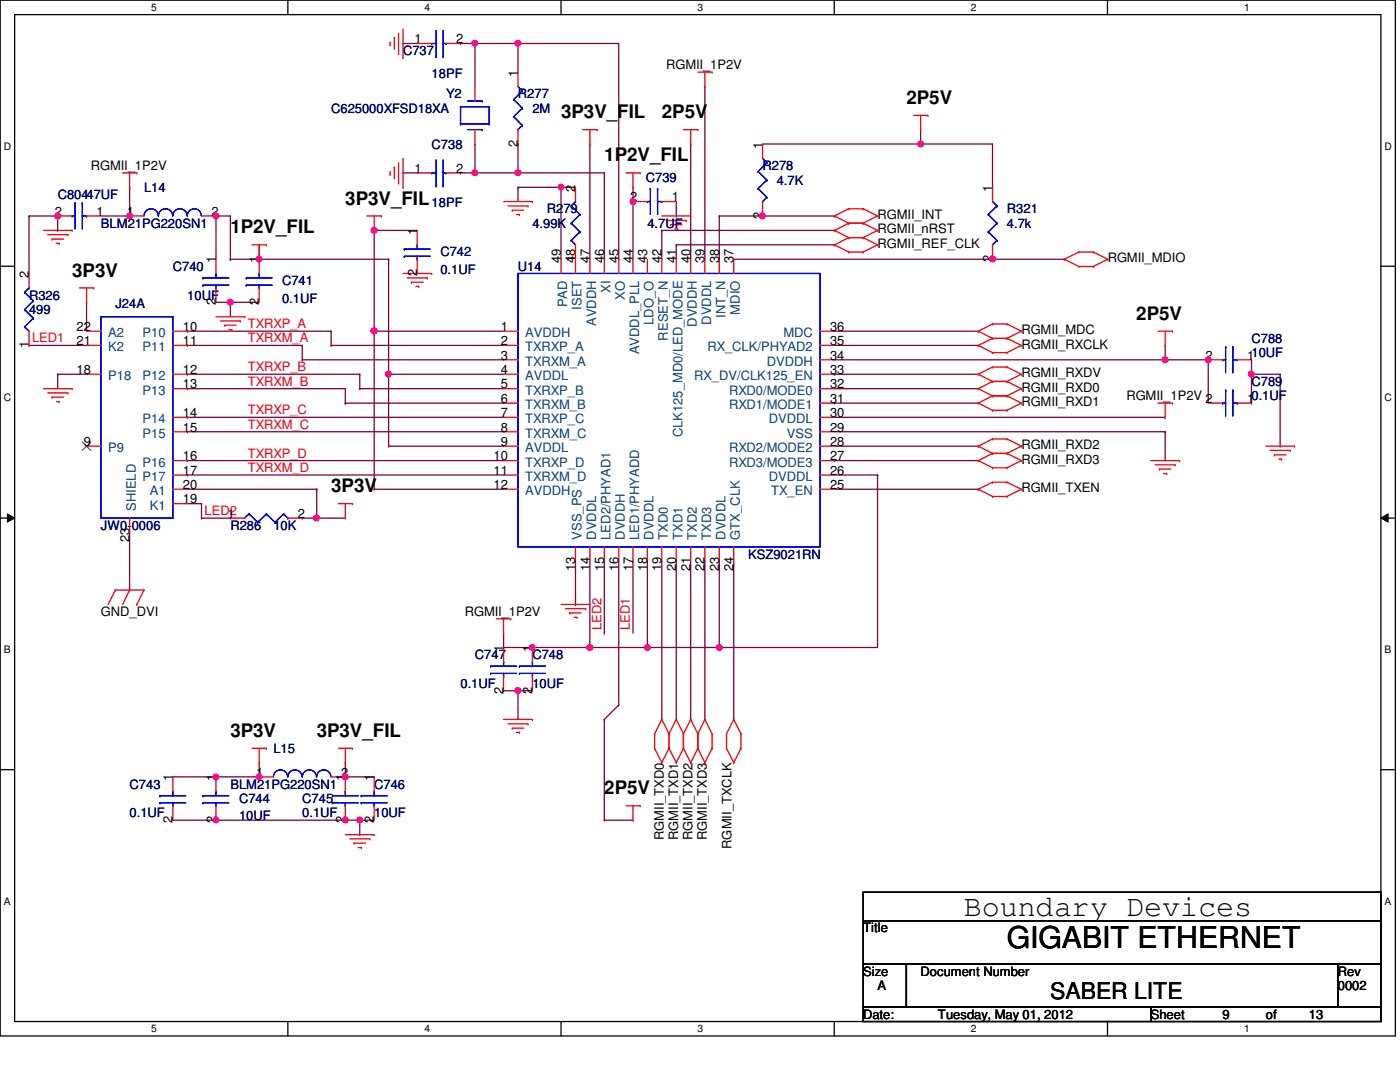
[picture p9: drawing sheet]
<svg xmlns="http://www.w3.org/2000/svg" width="279mm" height="216mm" viewBox="0 0 279 216" stroke-linecap="round" stroke-linejoin="round" font-family="sans-serif">
<path d="M0 0h278.5v206.7h-278.5zM2.9 2.9h272.7v200.9h-272.7z" fill="none" stroke="#000" stroke-width=".25"/>
<g fill="#fff">
<path d="M30.2 .3h1.1v2.3h-1.1z"/>
<path d="M30.2 204.1h1.1v2.3h-1.1z"/>
</g>
<path d="M57.4 0v2.9M57.4 203.8v2.9" fill="none" stroke="#000" stroke-width=".25"/>
<g fill="#fff">
<path d="M84.7 .3h1.1v2.3h-1.1z"/>
<path d="M84.7 204.1h1.1v2.3h-1.1z"/>
</g>
<path d="M112 0v2.9M112 203.8v2.9" fill="none" stroke="#000" stroke-width=".25"/>
<g fill="#fff">
<path d="M139.2 .3h1.1v2.3h-1.1z"/>
<path d="M139.2 204.1h1.1v2.3h-1.1z"/>
</g>
<path d="M166.5 0v2.9M166.5 203.8v2.9" fill="none" stroke="#000" stroke-width=".25"/>
<g fill="#fff">
<path d="M193.8 .3h1.1v2.3h-1.1z"/>
<path d="M193.8 204.1h1.1v2.3h-1.1z"/>
</g>
<path d="M221 0v2.9M221 203.8v2.9" fill="none" stroke="#000" stroke-width=".25"/>
<g fill="#fff">
<path d="M248.3 .3h1.1v2.3h-1.1z"/>
<path d="M248.3 204.1h1.1v2.3h-1.1z"/>
<path d="M.8 28h1.4v2.3h-1.4z"/>
<path d="M276.3 28h1.4v2.3h-1.4z"/>
<path d="M.8 78.2h1.4v2.3h-1.4z"/>
<path d="M276.3 78.2h1.4v2.3h-1.4z"/>
</g>
<path d="M0 53.1h2.9M275.6 53.1h2.9" fill="none" stroke="#000" stroke-width=".25"/>
<g fill="#fff">
<path d="M.8 128.5h1.3v2.2h-1.3z"/>
<path d="M276.3 128.5h1.3v2.2h-1.3z"/>
</g>
<path d="M0 103.4h2.9M275.6 103.4h2.9" fill="none" stroke="#000" stroke-width=".25"/>
<path d="M1.5 102.5l1.4 .9-1.4 .8zM275.6 103.4l1.4-.9v1.7z" fill="#000"/>
<path d="M1.5 102.5l1.4 .9-1.4 .8zM275.6 103.4l1.4-.9v1.7z" fill="none" stroke="#000" stroke-width=".2"/>
<g fill="#fff">
<path d="M.8 178.7h1.3v2.2h-1.3z"/>
<path d="M276.3 178.7h1.3v2.2h-1.3z"/>
</g>
<path d="M0 153.6h2.9M275.6 153.6h2.9" fill="none" stroke="#000" stroke-width=".25"/>
<path d="M126.3 40.2h.1M126.3 40.2v11.5" fill="none" stroke="#800040" stroke-width=".25"/>
<circle cx="126.3" cy="40.2" r=".56" fill="#f0f"/>
<circle cx="126.3" cy="40.2" r=".56" fill="none" stroke="#f0f" stroke-width=".25"/>
<path d="M74.7 46h.1M74.7 46v20.1M120.6 112v14.3M120.6 126.3h.1" fill="none" stroke="#800040" stroke-width=".25"/>
<circle cx="74.7" cy="66.1" r=".56" fill="#f0f"/>
<circle cx="74.7" cy="66.1" r=".56" fill="none" stroke="#f0f" stroke-width=".25"/>
<circle cx="74.7" cy="45.9" r=".57" fill="#f0f"/>
<circle cx="74.7" cy="45.9" r=".57" fill="none" stroke="#f0f" stroke-width=".25"/>
<path d="M103.4 8.7h.1M103.4 8.7h20.1M103.4 34.5h.1M103.4 34.5h17.2" fill="none" stroke="#800040" stroke-width=".25"/>
<circle cx="103.4" cy="34.5" r=".56" fill="#f0f"/>
<circle cx="103.4" cy="34.5" r=".56" fill="none" stroke="#f0f" stroke-width=".25"/>
<path d="M103.4 8.7h.1M103.4 8.7v5.7M103.4 28.7h.1M103.4 28.7v5.8" fill="none" stroke="#800040" stroke-width=".25"/>
<circle cx="103.4" cy="8.6" r=".56" fill="#f0f"/>
<circle cx="103.4" cy="8.6" r=".56" fill="none" stroke="#f0f" stroke-width=".25"/>
<path d="M94.8 8.7h.1M94.8 8.7v8.6M94.8 8.7h8.6M91.9 34.5h.1M91.9 34.5h2.9M135 43.1h.1M135 40.2v2.9" fill="none" stroke="#800040" stroke-width=".25"/>
<circle cx="94.7" cy="8.6" r=".56" fill="#f0f"/>
<circle cx="94.7" cy="8.6" r=".56" fill="none" stroke="#f0f" stroke-width=".25"/>
<path d="M25.9 37.4h.1M25.9 37.4v5.7M94.8 28.7h.1M94.8 28.7v5.8M43.1 43.1h.1M43.1 43.1h2.9M51.7 51.7h.1M51.7 48.9v2.8M46 60.3h.1M46 60.3h5.7M46 60.3v2.9" fill="none" stroke="#800040" stroke-width=".25"/>
<circle cx="46" cy="60.3" r=".57" fill="#f0f"/>
<circle cx="46" cy="60.3" r=".57" fill="none" stroke="#f0f" stroke-width=".25"/>
<path d="M120.6 34.5h.1M120.6 34.5v17.2M74.7 66.1h.1M74.7 66.1v31.5M74.7 97.6h.1M74.7 97.6h25.8M77.6 89h.1M77.6 89h22.9" fill="none" stroke="#800040" stroke-width=".25"/>
<circle cx="74.7" cy="66.1" r=".56" fill="#f0f"/>
<circle cx="74.7" cy="66.1" r=".56" fill="none" stroke="#f0f" stroke-width=".25"/>
<path d="M117.7 112v17.2M129.2 112v17.2M117.7 129.2h.1M117.7 129.2h11.5M129.2 129.2h.1" fill="none" stroke="#800040" stroke-width=".25"/>
<circle cx="117.7" cy="129.2" r=".56" fill="#f0f"/>
<circle cx="117.7" cy="129.2" r=".56" fill="none" stroke="#f0f" stroke-width=".25"/>
<path d="M106.3 129.2h.1M106.3 129.2h11.4" fill="none" stroke="#800040" stroke-width=".25"/>
<circle cx="106.2" cy="129.2" r=".56" fill="#f0f"/>
<circle cx="106.2" cy="129.2" r=".56" fill="none" stroke="#f0f" stroke-width=".25"/>
<path d="M94.8 34.5h.1M94.8 34.5h8.6M114.9 112v8.6M114.9 120.6h.1" fill="none" stroke="#800040" stroke-width=".25"/>
<circle cx="94.7" cy="34.5" r=".56" fill="#f0f"/>
<circle cx="94.7" cy="34.5" r=".56" fill="none" stroke="#f0f" stroke-width=".25"/>
<g fill="none" stroke="#800040" stroke-width=".25">
<path d="M91.9 8.7h.1M91.9 8.7h2.9M60.3 71.8h.1M60.3 71.8h40.2M66.1 68.9h.1M66.1 68.9h34.4M71.8 74.7h.1M71.8 74.7v2.9M166.5 71.8h66M232.5 71.8h.1M37.4 83.3h.1M37.4 83.3h63.1"/>
<path d="M68.9 80.4h.1M68.9 80.4h31.6M166.5 97.6h28.7M195.2 97.6h.1M123.5 112v28.7M132.1 112v31.6M135 112v31.6M137.8 112v31.6M140.7 112v31.6M123.5 140.7h.1M132.1 143.6h.1M135 143.6h.1"/>
<path d="M137.8 143.6h.1M140.7 143.6h.1"/>
</g>
<circle cx="232.5" cy="71.8" r=".56" fill="#f0f"/>
<circle cx="232.5" cy="71.8" r=".56" fill="none" stroke="#f0f" stroke-width=".25"/>
<path d="M166.5 94.8h8.6M175.1 94.8h.1M175.1 94.8v34.4h-31.5M143.6 129.2h.1" fill="none" stroke="#800040" stroke-width=".25"/>
<circle cx="143.5" cy="129.2" r=".56" fill="#f0f"/>
<circle cx="143.5" cy="129.2" r=".56" fill="none" stroke="#f0f" stroke-width=".25"/>
<g fill="none" stroke="#800040" stroke-width=".25">
<path d="M80.4 8.7h.1M80.4 8.7h2.9M140.7 17.3h.1M140.7 17.3v34.4M80.4 34.5h.1M80.4 34.5h2.9M117.7 28.7h.1M117.7 28.7v23M137.8 28.7h.1M137.8 28.7v23M132.1 46h.1M132.1 46v5.7"/>
<path d="M132.1 46h34.4M143.6 43.1h.1M143.6 43.1v8.6M166.5 46h.1M166.5 83.3h66M232.5 83.3h.1M100.5 129.2h.1M100.5 126.3v2.9M103.4 137.8h.1M103.4 137.8h2.9M103.4 137.8v5.8"/>
</g>
<circle cx="103.4" cy="137.8" r=".56" fill="#f0f"/>
<circle cx="103.4" cy="137.8" r=".56" fill="none" stroke="#f0f" stroke-width=".25"/>
<path d="M112 37.4h.1M112 37.4v14.3M100.5 137.8h.1M100.5 137.8h2.9" fill="none" stroke="#800040" stroke-width=".25"/>
<circle cx="112" cy="37.3" r=".56" fill="#f0f"/>
<circle cx="112" cy="37.3" r=".56" fill="none" stroke="#f0f" stroke-width=".25"/>
<path d="M103.4 37.4h.1M103.4 37.4h8.6M143.6 43.1h8.6M152.2 43.1h.1" fill="none" stroke="#800040" stroke-width=".25"/>
<circle cx="152.1" cy="43.1" r=".56" fill="#f0f"/>
<circle cx="152.1" cy="43.1" r=".56" fill="none" stroke="#f0f" stroke-width=".25"/>
<path d="M146.4 51.7h51.7M198.1 51.7h.1M37.4 77.6h.1M37.4 74.7h.1M37.4 77.6h31.5M37.4 74.7h34.4M166.5 66.1h28.7M195.2 66.1h.1" fill="none" stroke="#800040" stroke-width=".25"/>
<circle cx="198.1" cy="51.7" r=".56" fill="#f0f"/>
<circle cx="198.1" cy="51.7" r=".56" fill="none" stroke="#f0f" stroke-width=".25"/>
<path d="M77.6 74.7h.1M77.6 74.7h22.9M77.6 74.7v14.3" fill="none" stroke="#800040" stroke-width=".25"/>
<circle cx="77.5" cy="74.6" r=".56" fill="#f0f"/>
<circle cx="77.5" cy="74.6" r=".56" fill="none" stroke="#f0f" stroke-width=".25"/>
<path d="M51.7 51.7h.1M51.7 51.7h25.9M77.6 51.7h.1M77.6 51.7v23" fill="none" stroke="#800040" stroke-width=".25"/>
<circle cx="51.7" cy="51.7" r=".56" fill="#f0f"/>
<circle cx="51.7" cy="51.7" r=".56" fill="none" stroke="#f0f" stroke-width=".25"/>
<g fill="none" stroke="#800040" stroke-width=".25">
<path d="M103.4 37.4h.1M103.4 37.4v2.8M112 37.4h.1M112 37.4h2.9M74.7 46h.1M74.7 46h8.6M74.7 66.1h.1M74.7 66.1h25.8M166.5 86.1h66M232.5 86.1h.1M232.5 86.1v5.8M143.6 112v17.2"/>
<path d="M129.2 129.2h.1M129.2 129.2h14.4M143.6 129.2h.1M120.6 143.6h.1M120.6 143.6v20.1M123.5 140.7l-2.9 2.9M120.6 163.7h.1M120.6 163.7h5.7"/>
</g>
<circle cx="129.2" cy="129.2" r=".56" fill="#f0f"/>
<circle cx="129.2" cy="129.2" r=".56" fill="none" stroke="#f0f" stroke-width=".25"/>
<g fill="none" stroke="#800040" stroke-width=".25">
<path d="M123.5 8.7v43M126.3 37.4h.1M126.3 37.4v2.8M123.5 51.7h.1M135 48.9h.1M135 48.9v2.8M135 48.9h31.5M152.2 43.1h14.3M166.5 43.1h.1M166.5 48.9h.1M198.1 51.7h14.3M212.4 51.7h.1"/>
<path d="M37.4 66.1h.1M37.4 68.9h.1M37.4 66.1h28.7M37.4 68.9h22.9M43.1 60.3h2.9M46 60.3h.1M60.3 68.9h.1M60.3 68.9v2.9M66.1 66.1h.1M66.1 66.1v2.8M68.9 77.6v2.8M71.8 77.6h.1"/>
<path d="M71.8 77.6h28.7M166.5 74.7h.1M166.5 77.6h28.7M166.5 74.7h28.7M195.2 77.6h.1M232.5 68.9h.1M232.5 68.9v2.9M37.4 86.1h.1M37.4 91.9h.1M37.4 94.8h.1M37.4 91.9h63.1M37.4 86.1h63.1"/>
<path d="M37.4 94.8h63.1M68.9 80.4h.1M166.5 80.4h.1M166.5 91.9h.1M166.5 80.4h28.7M166.5 89h28.7M166.5 91.9h28.7M195.2 89h.1M100.5 129.2h.1M100.5 129.2h5.8M43.1 163.7h25.8M68.9 163.7h.1"/>
<path d="M275.6 178h.1M275.6 178v2.9"/>
</g>
<circle cx="68.9" cy="163.6" r=".56" fill="#f0f"/>
<circle cx="68.9" cy="163.6" r=".56" fill="none" stroke="#f0f" stroke-width=".25"/>
<path d="M34.5 163.7h8.6M43.1 163.7h.1" fill="none" stroke="#800040" stroke-width=".25"/>
<circle cx="43.1" cy="163.6" r=".56" fill="#f0f"/>
<circle cx="43.1" cy="163.6" r=".56" fill="none" stroke="#f0f" stroke-width=".25"/>
<path d="M51.7 152.2h.1M51.7 152.2v2.8M68.9 152.2h.1M68.9 152.2v2.8h5.8M74.7 155h.1" fill="none" stroke="#800040" stroke-width=".25"/>
<circle cx="68.9" cy="155" r=".56" fill="#f0f"/>
<circle cx="68.9" cy="155" r=".56" fill="none" stroke="#f0f" stroke-width=".25"/>
<path d="M71.8 163.7h.1M71.8 166.5h.1M71.8 163.7h2.9M71.8 163.7v2.8" fill="none" stroke="#800040" stroke-width=".25"/>
<circle cx="71.8" cy="163.6" r=".56" fill="#f0f"/>
<circle cx="71.8" cy="163.6" r=".56" fill="none" stroke="#f0f" stroke-width=".25"/>
<path d="M34.5 155h17.2M43.1 155h.1M51.7 155h.1" fill="none" stroke="#800040" stroke-width=".25"/>
<circle cx="43.1" cy="155" r=".56" fill="#f0f"/>
<circle cx="43.1" cy="155" r=".56" fill="none" stroke="#f0f" stroke-width=".25"/>
<circle cx="51.7" cy="155" r=".56" fill="#f0f"/>
<circle cx="51.7" cy="155" r=".56" fill="none" stroke="#f0f" stroke-width=".25"/>
<path d="M43.1 43.1h.1M43.1 43.1v8.6M40.2 103.4h5.8M46 103.4h.1M126.3 112h.1M126.3 112v14.3M68.9 163.7h2.9M71.8 163.7h.1" fill="none" stroke="#800040" stroke-width=".25"/>
<circle cx="43.1" cy="43.1" r=".56" fill="#f0f"/>
<circle cx="43.1" cy="43.1" r=".56" fill="none" stroke="#f0f" stroke-width=".25"/>
<g fill="none" stroke="#800040" stroke-width=".25">
<path d="M183.7 25.9h.1M183.7 25.9v2.8M46 51.7h.1M46 43.1v8.6M46 51.7h5.7M11.5 74.7h.1M11.5 74.7h5.8M11.5 74.7v2.9M37.4 97.6h25.8M63.2 97.6h.1M25.9 117.7h.1M25.9 106.3v11.4"/>
<path d="M37.4 100.5h2.8M40.2 100.5h.1M40.2 103.4h.1M40.2 100.5v2.9"/>
</g>
<circle cx="183.7" cy="28.7" r=".56" fill="#f0f"/>
<circle cx="183.7" cy="28.7" r=".56" fill="none" stroke="#f0f" stroke-width=".25"/>
<path d="M183.7 28.7h.1M183.7 28.7h14.4v8.7M198.1 37.4h.1M232.5 71.8h8.6M241.1 71.8h.1M249.8 74.7h.1M249.8 71.8v2.9" fill="none" stroke="#800040" stroke-width=".25"/>
<circle cx="249.7" cy="74.6" r=".56" fill="#f0f"/>
<circle cx="249.7" cy="74.6" r=".56" fill="none" stroke="#f0f" stroke-width=".25"/>
<path d="M241.1 71.8h.1M241.1 71.8v8.6" fill="none" stroke="#800040" stroke-width=".25"/>
<circle cx="241.1" cy="71.8" r=".56" fill="#f0f"/>
<circle cx="241.1" cy="71.8" r=".56" fill="none" stroke="#f0f" stroke-width=".25"/>
<path d="M255.5 74.7h.1M255.5 74.7h-5.7v5.7M255.5 74.7v14.3M249.8 80.4h.1M255.5 89h.1M63.2 103.4h.1M63.2 103.4h5.7" fill="none" stroke="#800040" stroke-width=".25"/>
<circle cx="63.1" cy="103.4" r=".56" fill="#f0f"/>
<circle cx="63.1" cy="103.4" r=".56" fill="none" stroke="#f0f" stroke-width=".25"/>
<path d="M20.2 43.1h5.7M25.9 43.1h.1M17.3 60.3h.1M17.3 60.3v5.8" fill="none" stroke="#800040" stroke-width=".25"/>
<circle cx="25.9" cy="43.1" r=".56" fill="#f0f"/>
<circle cx="25.9" cy="43.1" r=".56" fill="none" stroke="#f0f" stroke-width=".25"/>
<path d="M11.5 46h.1M11.5 43.1v2.9" fill="none" stroke="#800040" stroke-width=".25"/>
<circle cx="11.5" cy="43.1" r=".56" fill="#f0f"/>
<circle cx="11.5" cy="43.1" r=".56" fill="none" stroke="#f0f" stroke-width=".25"/>
<g fill="none" stroke="#800040" stroke-width=".25">
<path d="M152.2 28.7h.1M152.2 28.7h31.5M5.8 43.1h.1M5.8 43.1v11.5M5.8 43.1h5.7M11.5 43.1h.1M5.8 68.9h.1M5.8 68.9h11.5M166.5 68.9h28.7M195.2 68.9h.1M63.2 97.6h.1M63.2 97.6v5.8h-2.9"/>
<path d="M60.3 103.4h.1M146.4 112v31.6M146.4 143.6h.1"/>
</g>
<g fill="none" stroke="#f00" stroke-width=".25">
<path d="M77.9 8.9h.1M77.9 8.4v.5M78.7 7.5h.1M78.7 7.5v2.3M79.5 10.7h.1M79.5 6.6v4.1M80.4 11.5h.1M80.4 5.8v5.7M83.3 8.7h2.8M89 8.7h2.9M94.8 17.3v2.9M103.4 14.4v2.9"/>
<path d="M139.3 14.4h2.8M140.7 17.3h.1M140.7 14.4v2.9M142.1 14.4h.1M24.5 34.5h2.8M25.9 37.4h.1M25.9 34.5v2.9M27.3 34.5h.1M77.9 34.8h.1M77.9 34.2v.6M78.7 33.4h.1M78.7 33.4v2.2"/>
<path d="M79.5 36.5h.1M79.5 32.5v4M80.4 37.4h.1M80.4 31.6v5.8M83.3 34.5h2.8M89 34.5h2.9M94.8 25.9v2.8M103.4 25.9v2.8M114.9 37.4v2.8M116.3 25.9h2.9M117.7 28.7h.1M117.7 25.9v2.8"/>
<path d="M119.2 25.9h.1M124.9 34.5h2.9M126.3 37.4h.1M126.3 34.5v2.9M127.8 34.5h.1M136.4 25.9h2.9M137.8 28.7h.1M137.8 25.9v2.8M139.3 25.9h.1M152.2 28.7v2.9M182.3 23h2.9M183.7 25.9h.1"/>
<path d="M183.7 23v2.9M185.2 23h.1M198.1 37.4v2.8M5.8 54.6v2.8M8.7 46h5.7M9.5 46.8h4M10.4 47.7h.1M10.4 47.7h2.3M11.3 48.6h.5M11.5 43.1h2.9M11.8 48.6h.1M13.5 46.8h.1"/>
<path d="M14.4 46h.1M15.8 57.4h2.9M17.3 43.1h2.9M17.3 57.4v2.9M18.7 57.4h.1M25.9 43.1h2.8M40.2 43.1h2.9M43.1 51.7v2.9M43.1 57.4v2.9M50.3 48.9h2.9M51.7 51.7h.1M51.7 48.9v5.7"/>
<path d="M51.7 57.4v2.9M53.2 48.9h.1M73.2 43.1h2.9M74.7 46h.1M74.7 43.1v2.9M76.1 43.1h.1M80.4 54.6h5.7M81.3 55.5h4M82.1 56.3h.1M82.1 56.3h2.4M83 57.1h.6M83.3 46v2.9"/>
<path d="M83.3 51.7v2.9M83.6 57.1h.1M85.3 55.5h.1M86.1 54.6h.1M100.5 40.2h5.8M101.4 41.1h4M102.2 42h.1M102.2 42h2.3M103.1 42.8h.6M103.7 42.8h.1M105.4 41.1h.1M106.3 40.2h.1"/>
<path d="M112 51.7v2.9M114.9 48.9v5.7M117.7 51.7v2.9M120.6 51.7v2.9M123.5 51.7v2.9M126.3 51.7v2.9M126.3 40.2h2.9M129.2 51.7v2.9M132.1 43.1h5.7M132.1 40.2h2.9M132.1 51.7v2.9M132.9 44h4"/>
<path d="M133.8 44.8h.1M133.8 44.8h2.3M134.7 45.7h.6M135 51.7v2.9M135.3 45.7h.1M136.9 44h.1M137.8 43.1h.1M137.8 51.7v2.9M140.7 51.7v2.9M143.6 51.7v2.9M146.4 51.7v2.9M152.2 40.2v2.9"/>
<path d="M166.5 46h.1M166.5 48.9h.1M166.5 43.1h.1M166.5 46l2.9 1.4M166.5 48.9l2.9 1.4M166.5 43.1l2.9 1.4M169.4 47.4h.1M169.4 44.5h.1M169.4 50.3h.1M169.4 41.7h.1M169.4 50.3h2.9M169.4 47.4h2.9"/>
<path d="M169.4 44.5l-2.9 1.5M169.4 44.5h2.9M169.4 47.4l-2.9 1.5M169.4 41.7l-2.9 1.4M169.4 41.7h2.9M172.3 47.4h.1M172.3 44.5h.1M172.3 50.3h.1M172.3 41.7h.1M172.3 44.5l2.8 1.5M172.3 47.4l2.8 1.5M172.3 41.7l2.8 1.4"/>
<path d="M175.1 46h.1M175.1 48.9h.1M175.1 43.1h.1M175.1 46l-2.8 1.4M175.1 48.9l-2.8 1.4M175.1 43.1l-2.8 1.4M198.1 48.9v2.8M212.4 51.7h.1M212.4 51.7l2.9 1.5M215.3 53.2h.1M215.3 50.3h.1M215.3 53.2h2.9"/>
<path d="M215.3 50.3l-2.9 1.4M215.3 50.3h2.9M218.2 53.2h.1M218.2 50.3h.1M218.2 50.3l2.9 1.4M221.1 51.7h.1M221.1 51.7l-2.9 1.5M5.8 66.1v2.8M8.7 77.6h5.7M9.5 78.4h4M10.4 79.2h.1M10.4 79.2h2.3"/>
<path d="M13.5 78.4h.1M14.4 77.6h.1M17.3 60.3h.1M17.3 66.1h2.9M17.3 68.9h2.9M17.3 74.7h2.9M34.5 66.1h2.9M34.5 77.6h2.9M34.5 68.9h2.9M34.5 74.7h2.9M43.1 63.2h5.8M44 64.1h4"/>
<path d="M44.8 64.9h.1M44.8 64.9h2.3M45.7 65.8h.6M46.3 65.8h.1M48 64.1h.1M48.9 63.2h.1M100.5 66.1h2.9M100.5 77.6h2.9M100.5 68.9h2.9M100.5 71.8h2.9M100.5 74.7h2.9M163.7 66.1h2.8"/>
<path d="M163.7 77.6h2.8M163.7 68.9h2.8M163.7 71.8h2.8M163.7 74.7h2.8M195.2 66.1h.1M195.2 68.9h.1M195.2 77.6h.1M195.2 74.7h.1M195.2 66.1l2.9 1.4M195.2 68.9l2.9 1.5M195.2 77.6l2.9 1.4M195.2 74.7l2.9 1.4"/>
<path d="M198.1 67.5h.1M198.1 64.6h.1M198.1 70.4h.1M198.1 79h.1M198.1 76.1h.1M198.1 73.2h.1M198.1 67.5h2.9M198.1 64.6l-2.9 1.5M198.1 64.6h2.9M198.1 70.4h2.9M198.1 67.5l-2.9 1.4M198.1 79h2.9"/>
<path d="M198.1 76.1l-2.9 1.5M198.1 76.1h2.9M198.1 79l-2.9 1.4M198.1 73.2l-2.9 1.5M198.1 73.2h2.9M201 67.5h.1M201 64.6h.1M201 70.4h.1M201 79h.1M201 76.1h.1M201 73.2h.1M201 64.6l2.8 1.5"/>
<path d="M201 67.5l2.8 1.4M201 76.1l2.8 1.5M201 79l2.8 1.4M201 73.2l2.8 1.5M203.8 66.1h.1M203.8 68.9h.1M203.8 77.6h.1M203.8 74.7h.1M203.8 66.1l-2.8 1.4M203.8 68.9l-2.8 1.5M203.8 77.6l-2.8 1.4M203.8 74.7l-2.8 1.4"/>
<path d="M231.1 66.1h2.9M232.5 68.9h.1M232.5 66.1v2.8M234 66.1h.1M241.1 71.8h2.9M246.9 71.8h2.9M11.3 80.1h.5M11.8 80.1h.1M17.3 89h2.9M34.5 91.9h2.9M34.5 83.3h2.9M34.5 86.1h2.9"/>
<path d="M34.5 94.8h2.9M34.5 97.6h2.9M100.5 91.9h2.9M100.5 89h2.9M100.5 80.4h2.9M100.5 83.3h2.9M100.5 86.1h2.9M100.5 94.8h2.9M100.5 97.6h2.9M163.7 91.9h2.8M163.7 89h2.8M163.7 80.4h2.8"/>
<path d="M163.7 83.3h2.8M163.7 86.1h2.8M163.7 94.8h2.8M163.7 97.6h2.8M195.2 97.6h.1M195.2 80.4h.1M195.2 89h.1M195.2 91.9h.1M195.2 97.6l2.9 1.5M195.2 80.4l2.9 1.5M195.2 89l2.9 1.5M195.2 91.9l2.9 1.4"/>
<path d="M198.1 99.1h.1M198.1 96.2h.1M198.1 81.9h.1M198.1 90.5h.1M198.1 87.6h.1M198.1 93.3h.1M198.1 99.1h2.9M198.1 96.2l-2.9 1.4M198.1 96.2h2.9M198.1 81.9h2.9M198.1 90.5h2.9M198.1 87.6l-2.9 1.4"/>
<path d="M198.1 87.6h2.9M198.1 93.3h2.9M198.1 90.5l-2.9 1.4M201 99.1h.1M201 96.2h.1M201 81.9h.1M201 90.5h.1M201 87.6h.1M201 93.3h.1M201 96.2l2.8 1.4M201 87.6l2.8 1.4M201 90.5l2.8 1.4"/>
<path d="M203.8 97.6h.1M203.8 80.4h.1M203.8 89h.1M203.8 91.9h.1M203.8 97.6l-2.8 1.5M203.8 80.4l-2.8 1.5M203.8 89l-2.8 1.5M203.8 91.9l-2.8 1.4M229.7 91.9h5.7M230.5 92.8h4M231.1 80.4h2.9M231.4 93.6h.1"/>
<path d="M231.4 93.6h2.3M232.2 94.5h.6M232.5 83.3h.1M232.5 80.4v2.9M232.8 94.5h.1M234 80.4h.1M234.5 92.8h.1M235.4 91.9h.1M241.1 80.4h2.9M246.9 80.4h2.9M252.6 89h5.8M253.5 89.9h4"/>
<path d="M254.3 90.8h.1M254.3 90.8h2.4M255.2 91.6h.6M255.8 91.6h.1M257.5 89.9h.1M258.4 89h.1M23 117.7h.1M23 117.7l-1.4 2.9M23 117.7h5.7M25.9 117.7h.1M25.9 117.7l-1.4 2.9M25.9 103.4v2.9"/>
<path d="M28.7 117.7h.1M28.7 117.7l-1.4 2.9M34.5 100.5h2.9M46 103.4h2.9M57.4 103.4h2.9M67.5 100.5h2.9M68.9 103.4h.1M68.9 100.5v2.9M70.4 100.5h.1M114.9 109.1v2.9M117.7 109.1v2.9M120.6 109.1v2.9"/>
<path d="M123.5 109.1v2.9M126.3 109.1v2.9M129.2 109.1v2.9M132.1 109.1v2.9M135 109.1v2.9M137.8 109.1v2.9M140.7 109.1v2.9M143.6 109.1v2.9M146.4 109.1v2.9M27.3 120.6h.1M99.1 123.5h2.8M100.5 126.3h.1"/>
<path d="M100.5 123.5v2.8M100.5 129.2v2.9M100.5 135v2.8M101.9 123.5h.1M106.3 129.2v2.9M106.3 135v2.8M112 120.6h5.7M112.9 121.5h4M113.7 122.3h.1M113.7 122.3h2.3M114.6 123.2h.5M115.1 123.2h.1"/>
<path d="M116.9 121.5h.1M117.7 120.6h.1M34.5 155v2.9M43.1 155v2.9M50.3 149.3h2.9M51.7 152.2h.1M51.7 149.3v2.9M51.7 155h2.9M53.2 149.3h.1M66.1 155h2.8v2.9M67.5 149.3h2.9M68.9 152.2h.1"/>
<path d="M68.9 149.3v2.9M70.4 149.3h.1M74.7 155v2.9M100.5 143.6h5.8M101.4 144.4h4M102.2 145.3h.1M102.2 145.3h2.3M103.1 146.1h.6M103.7 146.1h.1M105.4 144.4h.1M106.3 143.6h.1M130.6 149.3h.1"/>
<path d="M130.6 146.4h.1M130.6 149.3l1.5 2.9M130.6 146.4v2.9M132.1 143.6h.1M132.1 152.2h.1M132.1 143.6l-1.5 2.8M132.1 143.6l1.4 2.8M133.5 146.4h.1M133.5 149.3h.1M133.5 146.4v2.9M133.5 149.3l-1.4 2.9M133.5 149.3l1.5 2.9"/>
<path d="M135 143.6h.1M135 152.2h.1M135 143.6l-1.5 2.8M135 143.6l1.4 2.8M136.4 146.4h.1M136.4 149.3h.1M136.4 146.4v2.9M136.4 149.3l-1.4 2.9M136.4 149.3l1.4 2.9M137.8 143.6h.1M137.8 152.2h.1M137.8 143.6l-1.4 2.8"/>
<path d="M137.8 143.6l1.5 2.8M139.3 146.4h.1M139.3 149.3h.1M139.3 146.4v2.9M139.3 149.3l-1.5 2.9M139.3 149.3l1.4 2.9M140.7 143.6h.1M140.7 152.2h.1M140.7 143.6l-1.4 2.8M140.7 143.6l1.4 2.8M142.1 146.4h.1M142.1 149.3h.1"/>
<path d="M142.1 146.4v2.9M142.1 149.3l-1.4 2.9M145 149.3h.1M145 146.4h.1M145 149.3l1.4 2.9M145 146.4v2.9M146.4 143.6h.1M146.4 152.2h.1M146.4 143.6l-1.4 2.8M146.4 143.6l1.5 2.8M147.9 146.4h.1M147.9 149.3h.1"/>
<path d="M147.9 146.4v2.9M147.9 149.3l-1.5 2.9M34.5 160.8v2.9M43.1 160.8v2.9M68.9 166.5h5.8M68.9 160.8v2.9M69.8 167.4h4M70.7 168.2h.1M70.7 168.2h2.2M71.5 169.1h.6M72.1 169.1h.1M73.8 167.4h.1"/>
<path d="M74.7 166.5h.1M74.7 160.8v2.9M124.9 160.8h2.9M126.3 163.7h.1M126.3 160.8v2.9M127.8 160.8h.1"/>
</g>
<path d="M172.3 178h103.3v5.7h-103.3zM172.3 183.7h103.3v8.7h-103.3zM172.3 192.4h8.6v8.6h-8.6zM180.9 192.4h86.1v8.6h-86.1zM267 192.4h8.6v8.6h-8.6zM172.3 201h57.4v2.8h-57.4zM229.7 201h45.9v2.8h-45.9z" fill="none" stroke="#000" stroke-width=".25"/>
<g fill="none" stroke="#00f" stroke-width=".25">
<path d="M86.1 8.7h.1M86.1 8.7h.9M87 11.3h.1M87 6.1v5.2M88.4 11.3h.1M88.4 6.1v5.2M88.4 8.7h.6M89 8.7h.1M102.5 19.9h.1M102.5 19.9l1.7 1.7M103.4 17.3l.8 .8M104.2 18.1h.1"/>
<path d="M104.2 18.1l-1.7 1.8M86.1 34.5h.1M86.1 34.5h.9M87 37.1h.1M87 31.9v5.2M88.4 37.1h.1M88.4 31.9v5.2M88.4 34.5h.6M89 34.5h.1M91.9 21.3h.1M91.9 24.7h.1M91.9 24.7h5.7"/>
<path d="M91.9 21.3h5.7M91.9 21.3v3.4M93.3 25.9h2.9M93.3 20.2h2.9M96.2 25.9h.1M96.2 20.2h.1M97.6 24.7h.1M97.6 21.3h.1M97.6 21.3v3.4M102.5 23.3h.1M102.5 23.3l1.7 1.7M103.4 25.9h.1"/>
<path d="M104.2 21.6h.1M104.2 25h.1M104.2 21.6l-1.7 1.7M104.2 25l-.8 .9M129.8 37.6h.1M129.8 37.6v5.2M131.2 37.6h.1M131.2 37.6v5.2M151.3 34.2h.1M151.3 37.6h.1M151.3 34.2l1.7 1.7M151.3 37.6l1.7 1.8"/>
<path d="M152.2 31.6l.8 .9M153 32.5h.1M153 35.9h.1M153 39.4h.1M153 32.5l-1.7 1.7M153 35.9l-1.7 1.7M153 39.4l-.8 .8M4.9 58.3h.1M4.9 58.3l1.7 1.7M5.8 57.4h.1M5.8 57.4l-.9 .9M14.4 43.1h.1"/>
<path d="M14.4 43.1h.6M15 40.5h.1M15 40.5v5.2M16.4 40.5h.1M16.4 40.5v5.2M16.4 43.1h.9M17.3 43.1h.1M28.7 43.1a1.42 1.42 0 0 1 1.5-1.4 1.42 1.42 0 0 1 1.4 1.4M31.6 43.1a1.42 1.42 0 0 1 1.4-1.4 1.42 1.42 0 0 1 1.5 1.4M34.5 43.1a1.42 1.42 0 0 1 1.4-1.4 1.42 1.42 0 0 1 1.4 1.4M37.4 43.1a1.4 1.4 0 0 1 1.4-1.4 1.4 1.4 0 0 1 1.4 1.4M40.5 55.5h.1"/>
<path d="M40.5 56.9h.1M40.5 55.5h5.2M40.5 56.9h5.2M43.1 54.6h.1M43.1 57.4h.1M43.1 54.6v.9M43.1 56.9v.5M49.1 55.5h.1M49.1 56.9h.1M49.1 55.5h5.2M49.1 56.9h5.2M51.7 54.6h.1"/>
<path d="M51.7 57.4h.1M51.7 54.6v.9M51.7 56.9v.5M80.7 49.7h.1M80.7 51.1h.1M80.7 49.7h5.2M80.7 51.1h5.2M83.3 48.9h.1M83.3 51.7h.1M83.3 48.9v.8M83.3 51.1v.6M103.4 54.6h60.3v54.5h-60.3z"/>
<path d="M114 48h.1M114 44.5h.1M114 41.1h.1M114 48l.9 .9M114 44.5l1.7 1.8M114 41.1l1.7 1.7M114.9 40.2h.1M114.9 40.2l-.9 .9M115.7 46.3h.1M115.7 42.8h.1M115.7 46.3l-1.7 1.7M115.7 42.8l-1.7 1.7"/>
<path d="M129.2 40.2h.1M129.2 40.2h.6M131.2 40.2h.9M132.1 40.2h.1M152.2 40.2h.1M197.2 42.8h.1M197.2 46.3h.1M197.2 42.8l1.8 1.7M197.2 46.3l1.8 1.7M198.1 48.9h.1M198.1 40.2l.9 .9M199 41.1h.1"/>
<path d="M199 44.5h.1M199 48h.1M199 41.1l-1.8 1.7M199 44.5l-1.8 1.8M199 48l-.9 .9M4.9 65.2h.1M4.9 61.8h.1M4.9 65.2l.9 .9M4.9 61.8l1.7 1.7M6.6 63.5h.1M6.6 60h.1M6.6 63.5l-1.7 1.7"/>
<path d="M6.6 60l-1.7 1.8M20.2 63.2h14.3v40.2h-14.3zM244 71.8h.1M244 71.8h.6M244.6 69.2h.1M244.6 77.9h.1M244.6 69.2v5.2M244.6 77.9v5.1M246 69.2h.1M246 77.9h.1M246 69.2v5.2M246 77.9v5.1"/>
<path d="M246 71.8h.9M246.9 71.8h.1M244 80.4h.1M244 80.4h.6M246 80.4h.9M246.9 80.4h.1M49.7 102.5h.1M49.7 102.5l-.8 .9M49.7 102.5l1.7 1.7M51.4 104.2h.1M53.2 102.5h.1M53.2 102.5l-1.8 1.7"/>
<path d="M53.2 102.5l1.7 1.7M54.9 104.2h.1M56.6 102.5h.1M56.6 102.5l-1.7 1.7M56.6 102.5l.8 .9M57.4 103.4h.1M97.9 132.9h.1M97.9 134.4h.1M97.9 132.9h5.2M97.9 134.4h5.2M100.5 132.1h.1M100.5 135h.1"/>
<path d="M100.5 132.1v.8M100.5 134.4v.6M103.7 132.9h.1M103.7 134.4h.1M103.7 132.9h5.1M103.7 134.4h5.1M106.3 132.1h.1M106.3 135h.1M106.3 132.1v.8M106.3 134.4v.6M31.9 158.8h.1M31.9 158.8h5.2"/>
<path d="M34.5 157.9h.1M34.5 157.9v.9M40.5 158.8h.1M40.5 158.8h5.2M43.1 157.9h.1M43.1 157.9v.9M54.6 155a1.42 1.42 0 0 1 1.4-1.4 1.42 1.42 0 0 1 1.4 1.4 1.44 1.44 0 0 1 1.4-1.4 1.44 1.44 0 0 1 1.5 1.4M60.3 155a1.42 1.42 0 0 1 1.4-1.4 1.42 1.42 0 0 1 1.5 1.4M63.2 155a1.42 1.42 0 0 1 1.4-1.4 1.42 1.42 0 0 1 1.4 1.4M66.3 158.8h.1M66.3 158.8h5.2M68.9 157.9h.1"/>
<path d="M68.9 157.9v.9M72.1 158.8h.1M72.1 158.8h5.2M74.7 157.9h.1M74.7 157.9v.9M31.9 160.2h.1M31.9 160.2h5.2M34.5 160.8h.1M34.5 160.2v.6M40.5 160.2h.1M40.5 160.2h5.2M43.1 160.8h.1"/>
<path d="M43.1 160.2v.6M66.3 160.2h.1M66.3 160.2h5.2M68.9 160.8h.1M68.9 160.2v.6M72.1 160.2h.1M72.1 160.2h5.2M74.7 160.8h.1M74.7 160.2v.6"/>
</g>
<path d="M16.4 88.2l1.8 1.7M18.1 88.2l-1.7 1.7" fill="none" stroke="#804000" stroke-width=".2"/>
<circle cx="126.3" cy="40.2" r=".56" fill="#f0f"/>
<circle cx="126.3" cy="40.2" r=".56" fill="none" stroke="#f0f" stroke-width=".25"/>
<circle cx="74.7" cy="66.1" r=".56" fill="#f0f"/>
<circle cx="74.7" cy="66.1" r=".56" fill="none" stroke="#f0f" stroke-width=".25"/>
<circle cx="74.7" cy="45.9" r=".57" fill="#f0f"/>
<circle cx="74.7" cy="45.9" r=".57" fill="none" stroke="#f0f" stroke-width=".25"/>
<circle cx="103.4" cy="34.5" r=".56" fill="#f0f"/>
<circle cx="103.4" cy="34.5" r=".56" fill="none" stroke="#f0f" stroke-width=".25"/>
<circle cx="103.4" cy="8.6" r=".56" fill="#f0f"/>
<circle cx="103.4" cy="8.6" r=".56" fill="none" stroke="#f0f" stroke-width=".25"/>
<circle cx="94.7" cy="8.6" r=".56" fill="#f0f"/>
<circle cx="94.7" cy="8.6" r=".56" fill="none" stroke="#f0f" stroke-width=".25"/>
<circle cx="46" cy="60.3" r=".57" fill="#f0f"/>
<circle cx="46" cy="60.3" r=".57" fill="none" stroke="#f0f" stroke-width=".25"/>
<circle cx="74.7" cy="66.1" r=".56" fill="#f0f"/>
<circle cx="74.7" cy="66.1" r=".56" fill="none" stroke="#f0f" stroke-width=".25"/>
<circle cx="117.7" cy="129.2" r=".56" fill="#f0f"/>
<circle cx="117.7" cy="129.2" r=".56" fill="none" stroke="#f0f" stroke-width=".25"/>
<circle cx="106.2" cy="129.2" r=".56" fill="#f0f"/>
<circle cx="106.2" cy="129.2" r=".56" fill="none" stroke="#f0f" stroke-width=".25"/>
<circle cx="94.7" cy="34.5" r=".56" fill="#f0f"/>
<circle cx="94.7" cy="34.5" r=".56" fill="none" stroke="#f0f" stroke-width=".25"/>
<circle cx="232.5" cy="71.8" r=".56" fill="#f0f"/>
<circle cx="232.5" cy="71.8" r=".56" fill="none" stroke="#f0f" stroke-width=".25"/>
<circle cx="143.5" cy="129.2" r=".56" fill="#f0f"/>
<circle cx="143.5" cy="129.2" r=".56" fill="none" stroke="#f0f" stroke-width=".25"/>
<circle cx="103.4" cy="137.8" r=".56" fill="#f0f"/>
<circle cx="103.4" cy="137.8" r=".56" fill="none" stroke="#f0f" stroke-width=".25"/>
<circle cx="112" cy="37.3" r=".56" fill="#f0f"/>
<circle cx="112" cy="37.3" r=".56" fill="none" stroke="#f0f" stroke-width=".25"/>
<circle cx="152.1" cy="43.1" r=".56" fill="#f0f"/>
<circle cx="152.1" cy="43.1" r=".56" fill="none" stroke="#f0f" stroke-width=".25"/>
<circle cx="198.1" cy="51.7" r=".56" fill="#f0f"/>
<circle cx="198.1" cy="51.7" r=".56" fill="none" stroke="#f0f" stroke-width=".25"/>
<circle cx="77.5" cy="74.6" r=".56" fill="#f0f"/>
<circle cx="77.5" cy="74.6" r=".56" fill="none" stroke="#f0f" stroke-width=".25"/>
<circle cx="51.7" cy="51.7" r=".56" fill="#f0f"/>
<circle cx="51.7" cy="51.7" r=".56" fill="none" stroke="#f0f" stroke-width=".25"/>
<circle cx="129.2" cy="129.2" r=".56" fill="#f0f"/>
<circle cx="129.2" cy="129.2" r=".56" fill="none" stroke="#f0f" stroke-width=".25"/>
<circle cx="68.9" cy="163.6" r=".56" fill="#f0f"/>
<circle cx="68.9" cy="163.6" r=".56" fill="none" stroke="#f0f" stroke-width=".25"/>
<circle cx="43.1" cy="163.6" r=".56" fill="#f0f"/>
<circle cx="43.1" cy="163.6" r=".56" fill="none" stroke="#f0f" stroke-width=".25"/>
<circle cx="68.9" cy="155" r=".56" fill="#f0f"/>
<circle cx="68.9" cy="155" r=".56" fill="none" stroke="#f0f" stroke-width=".25"/>
<circle cx="71.8" cy="163.6" r=".56" fill="#f0f"/>
<circle cx="71.8" cy="163.6" r=".56" fill="none" stroke="#f0f" stroke-width=".25"/>
<circle cx="43.1" cy="155" r=".56" fill="#f0f"/>
<circle cx="43.1" cy="155" r=".56" fill="none" stroke="#f0f" stroke-width=".25"/>
<circle cx="51.7" cy="155" r=".56" fill="#f0f"/>
<circle cx="51.7" cy="155" r=".56" fill="none" stroke="#f0f" stroke-width=".25"/>
<circle cx="43.1" cy="43.1" r=".56" fill="#f0f"/>
<circle cx="43.1" cy="43.1" r=".56" fill="none" stroke="#f0f" stroke-width=".25"/>
<circle cx="183.7" cy="28.7" r=".56" fill="#f0f"/>
<circle cx="183.7" cy="28.7" r=".56" fill="none" stroke="#f0f" stroke-width=".25"/>
<circle cx="249.7" cy="74.6" r=".56" fill="#f0f"/>
<circle cx="249.7" cy="74.6" r=".56" fill="none" stroke="#f0f" stroke-width=".25"/>
<circle cx="241.1" cy="71.8" r=".56" fill="#f0f"/>
<circle cx="241.1" cy="71.8" r=".56" fill="none" stroke="#f0f" stroke-width=".25"/>
<circle cx="63.1" cy="103.4" r=".56" fill="#f0f"/>
<circle cx="63.1" cy="103.4" r=".56" fill="none" stroke="#f0f" stroke-width=".25"/>
<circle cx="25.9" cy="43.1" r=".56" fill="#f0f"/>
<circle cx="25.9" cy="43.1" r=".56" fill="none" stroke="#f0f" stroke-width=".25"/>
<circle cx="11.5" cy="43.1" r=".56" fill="#f0f"/>
<circle cx="11.5" cy="43.1" r=".56" fill="none" stroke="#f0f" stroke-width=".25"/>
<g font-size="6">
<text x="192.4" y="182.8">Boundary Devices</text>
<text x="201" y="189.1">GIGABIT ETHERNET</text>
</g>
<text font-size="4.6" x="209.6" y="199.3">SABER LITE</text>
<g font-size="3.7">
<text x="112" y="23.6">3P3V_FIL</text>
<text x="132.1" y="23.6">2P5V</text>
<text x="180.9" y="20.7">2P5V</text>
<text x="120.6" y="32.2">1P2V_FIL</text>
<text x="68.9" y="40.9">3P3V_FIL</text>
<text x="46" y="46.6">1P2V_FIL</text>
<text x="14.4" y="55.2">3P3V</text>
<text x="226.8" y="63.8">2P5V</text>
<text x="66.1" y="98.3">3P3V</text>
<text x="46" y="147">3P3V</text>
<text x="63.2" y="147">3P3V_FIL</text>
<text x="120.6" y="158.5">2P5V</text>
</g>
<g font-size="2.6" fill="#000080">
<text x="80.4" y="11">C737</text>
<text x="86.1" y="15.6">18PF</text>
<text x="66.1" y="22.5">C625000XFSD18XA</text>
<text x="89" y="19.6">Y2</text>
<text x="103.4" y="19.6">R277</text>
<text x="106.3" y="22.5">2M</text>
<text x="86.1" y="29.6">C738</text>
<text x="152.2" y="34">R278</text>
<text x="11.5" y="39.7">C80447UF</text>
<text x="28.7" y="38.3">L14</text>
<text x="86.1" y="41.4">18PF</text>
<text x="128.9" y="36.2">C739</text>
<text x="155" y="36.8">4.7K</text>
<text x="20.2" y="45.4">BLM21PG220SN1</text>
<text x="106.3" y="45.4">4.99K</text>
<text x="109.1" y="42.5">R279</text>
<text x="129.2" y="45.4">4.7UF</text>
<text x="201" y="42.5">R321</text>
<text x="201" y="45.4">4.7k</text>
<text x="87.9" y="51.2">C742</text>
<text x="5.8" y="59.8">R326</text>
<text x="34.5" y="54.1">C740</text>
<text x="37.4" y="59.8">10UF</text>
<text x="56.3" y="56.9">C741</text>
<text x="87.9" y="54.6">0.1UF</text>
<text x="103.4" y="54.1">U14</text>
<text x="5.8" y="62.7">499</text>
<text x="23" y="61.5">J24A</text>
<text x="56.3" y="60.4">0.1UF</text>
<text x="249.8" y="68.4">C788</text>
<text x="249.8" y="77">C789</text>
<text x="20.2" y="105.7">JW0-0006</text>
<text x="46" y="105.7">R286</text>
<text x="54.6" y="105.7">10K</text>
<text x="149.3" y="111.5">KSZ9021RN</text>
<text x="94.8" y="131.5">C747</text>
<text x="106.3" y="131.5">C748</text>
<text x="91.9" y="137.3">0.1UF</text>
<text x="106.3" y="137.3">10UF</text>
<text x="54.6" y="150.2">L15</text>
<text x="25.9" y="157.4">C743</text>
<text x="46" y="157.4">BLM21PG220SN1</text>
<text x="47.7" y="160.2">C744</text>
<text x="60.3" y="160.2">C745</text>
<text x="74.7" y="157.4">C746</text>
<text x="25.9" y="163.1">0.1UF</text>
<text x="47.7" y="163.7">10UF</text>
<text x="60.3" y="163.1">0.1UF</text>
<text x="74.7" y="163.1">10UF</text>
</g>
<g font-size="2.6">
<text x="82.7" y="8.6">1</text>
<text x="91" y="8.6">2</text>
<text x="103.3" y="15.3" transform="rotate(-90 103.3 15.3)">1</text>
<text x="132.9" y="13.8">RGMII_1P2V</text>
<text x="103.3" y="29.3" transform="rotate(-90 103.3 29.3)">2</text>
<text x="152.1" y="29.6" transform="rotate(-90 152.1 29.6)">1</text>
<text x="18.1" y="34">RGMII_1P2V</text>
<text x="82.7" y="34.5">1</text>
<text x="91" y="34.5">2</text>
<text x="114.8" y="38.2" transform="rotate(-90 114.8 38.2)">2</text>
<text x="125.8" y="40.2">2</text>
<text x="134.1" y="40.2">1</text>
<text x="198" y="38.2" transform="rotate(-90 198 38.2)">1</text>
<text x="11" y="43.1">2</text>
<text x="19.3" y="43.1">1</text>
<text x="25.3" y="43.1">1</text>
<text x="42.2" y="43.1">2</text>
<text x="83.2" y="46.9" transform="rotate(-90 83.2 46.9)">1</text>
<text x="152.1" y="43.6" transform="rotate(-90 152.1 43.6)">2</text>
<text x="175.1" y="46.6">RGMII_nRST</text>
<text x="175.1" y="43.7">RGMII_INT</text>
<text x="43.1" y="52.6" transform="rotate(-90 43.1 52.6)">1</text>
<text x="51.7" y="52.6" transform="rotate(-90 51.7 52.6)">1</text>
<text x="111.9" y="52.6" transform="rotate(-90 111.9 52.6)">49</text>
<text x="114.8" y="52.6" transform="rotate(-90 114.8 52.6)">48</text>
<text x="114.8" y="52.3" transform="rotate(-90 114.8 52.3)">1</text>
<text x="117.7" y="52.6" transform="rotate(-90 117.7 52.6)">47</text>
<text x="120.6" y="52.6" transform="rotate(-90 120.6 52.6)">46</text>
<text x="123.4" y="52.6" transform="rotate(-90 123.4 52.6)">45</text>
<text x="126.3" y="52.6" transform="rotate(-90 126.3 52.6)">44</text>
<text x="129.2" y="52.6" transform="rotate(-90 129.2 52.6)">43</text>
<text x="132" y="52.6" transform="rotate(-90 132 52.6)">42</text>
<text x="134.9" y="52.6" transform="rotate(-90 134.9 52.6)">41</text>
<text x="137.8" y="52.6" transform="rotate(-90 137.8 52.6)">40</text>
<text x="140.6" y="52.6" transform="rotate(-90 140.6 52.6)">39</text>
<text x="143.5" y="52.6" transform="rotate(-90 143.5 52.6)">38</text>
<text x="146.4" y="52.6" transform="rotate(-90 146.4 52.6)">37</text>
<text x="175.1" y="49.4">RGMII_REF_CLK</text>
<text x="198" y="52.3" transform="rotate(-90 198 52.3)">2</text>
<text x="221.1" y="52.3">RGMII_MDIO</text>
<text x="5.8" y="55.5" transform="rotate(-90 5.8 55.5)">2</text>
<text x="83.2" y="55.2" transform="rotate(-90 83.2 55.2)">2</text>
<text x="43.1" y="60.9" transform="rotate(-90 43.1 60.9)">2</text>
<text x="51.7" y="60.9" transform="rotate(-90 51.7 60.9)">2</text>
<text x="5.8" y="69.5" transform="rotate(-90 5.8 69.5)">1</text>
<text x="15.3" y="66">22</text>
<text x="15.3" y="68.9">21</text>
<text x="36.5" y="68.9">11</text>
<text x="36.5" y="66">10</text>
<text x="99.9" y="66">1</text>
<text x="99.9" y="68.9">2</text>
<text x="99.9" y="71.8">3</text>
<text x="165.7" y="71.8">34</text>
<text x="165.7" y="68.9">35</text>
<text x="165.7" y="66">36</text>
<text x="203.8" y="66.7">RGMII_MDC</text>
<text x="203.8" y="69.6">RGMII_RXCLK</text>
<text x="240.6" y="71.8">2</text>
<text x="248.9" y="71.8">110UF</text>
<text x="15.3" y="74.6">18</text>
<text x="36.5" y="77.5">13</text>
<text x="36.5" y="74.6">12</text>
<text x="99.9" y="74.6">4</text>
<text x="99.9" y="77.5">5</text>
<text x="165.7" y="77.5">32</text>
<text x="165.7" y="74.6">33</text>
<text x="203.8" y="75.3">RGMII_RXDV</text>
<text x="36.5" y="83.2">14</text>
<text x="99.9" y="80.4">6</text>
<text x="99.9" y="83.2">7</text>
<text x="165.7" y="83.2">30</text>
<text x="165.7" y="80.4">31</text>
<text x="203.8" y="78.1">RGMII_RXD0</text>
<text x="203.8" y="81">RGMII_RXD1</text>
<text x="224.8" y="79.9">RGMII_1P2V 2</text>
<text x="248.9" y="80.4">10.1UF</text>
<text x="16.7" y="89">9</text>
<text x="36.5" y="86.1">15</text>
<text x="99.9" y="86.1">8</text>
<text x="99.9" y="89">9</text>
<text x="165.7" y="89">28</text>
<text x="165.7" y="86.1">29</text>
<text x="203.8" y="89.6">RGMII_RXD2</text>
<text x="36.5" y="94.7">17</text>
<text x="36.5" y="91.9">16</text>
<text x="98.5" y="91.9">10</text>
<text x="98.5" y="94.7">11</text>
<text x="165.7" y="94.7">26</text>
<text x="165.7" y="91.9">27</text>
<text x="203.8" y="92.5">RGMII_RXD3</text>
<text x="36.5" y="97.6">20</text>
<text x="36.5" y="100.5">19</text>
<text x="98.5" y="97.6">12</text>
<text x="165.7" y="97.6">25</text>
<text x="203.8" y="98.3">RGMII_TXEN</text>
<text x="45.4" y="103.3">1</text>
<text x="59.4" y="103.3">2</text>
<text x="25.8" y="108.2" transform="rotate(-90 25.8 108.2)">23</text>
<text x="114.8" y="114" transform="rotate(-90 114.8 114)">13</text>
<text x="117.7" y="114" transform="rotate(-90 117.7 114)">14</text>
<text x="120.6" y="114" transform="rotate(-90 120.6 114)">15</text>
<text x="123.4" y="114" transform="rotate(-90 123.4 114)">16</text>
<text x="126.3" y="114" transform="rotate(-90 126.3 114)">17</text>
<text x="129.2" y="114" transform="rotate(-90 129.2 114)">18</text>
<text x="132" y="114" transform="rotate(-90 132 114)">19</text>
<text x="134.9" y="114" transform="rotate(-90 134.9 114)">20</text>
<text x="137.8" y="114" transform="rotate(-90 137.8 114)">21</text>
<text x="140.6" y="114" transform="rotate(-90 140.6 114)">22</text>
<text x="143.5" y="114" transform="rotate(-90 143.5 114)">23</text>
<text x="146.4" y="114" transform="rotate(-90 146.4 114)">24</text>
<text x="20.2" y="122.9">GND_DVI</text>
<text x="92.8" y="122.9">RGMII_1P2V</text>
<text x="100.5" y="130.1" transform="rotate(-90 100.5 130.1)">1</text>
<text x="106.2" y="130.1" transform="rotate(-90 106.2 130.1)">1</text>
<text x="100.5" y="138.4" transform="rotate(-90 100.5 138.4)">2</text>
<text x="106.2" y="138.4" transform="rotate(-90 106.2 138.4)">2</text>
<text x="34.5" y="155.9" transform="rotate(-90 34.5 155.9)">1</text>
<text x="43.1" y="155.9" transform="rotate(-90 43.1 155.9)">1</text>
<text x="51.1" y="155">1</text>
<text x="68.1" y="155">2</text>
<text x="68.9" y="155.9" transform="rotate(-90 68.9 155.9)">1</text>
<text x="74.6" y="155.9" transform="rotate(-90 74.6 155.9)">1</text>
<text x="34.5" y="164.2" transform="rotate(-90 34.5 164.2)">2</text>
<text x="43.1" y="164.2" transform="rotate(-90 43.1 164.2)">2</text>
<text x="68.9" y="164.2" transform="rotate(-90 68.9 164.2)">2</text>
<text x="74.6" y="164.2" transform="rotate(-90 74.6 164.2)">2</text>
<text x="132.5" y="167.7" transform="rotate(-90 132.5 167.7)">RGMII_TXD0</text>
<text x="135.3" y="167.7" transform="rotate(-90 135.3 167.7)">RGMII_TXD1</text>
<text x="138.2" y="167.7" transform="rotate(-90 138.2 167.7)">RGMII_TXD2</text>
<text x="141.1" y="167.7" transform="rotate(-90 141.1 167.7)">RGMII_TXD3</text>
<text x="146" y="169.4" transform="rotate(-90 146 169.4)">RGMII_TXCLK</text>
<text x="172.3" y="186.1">Title</text>
<text x="172.3" y="194.7">Size</text>
<text x="175.1" y="197.6">A</text>
<text x="183.7" y="194.7">Document Number</text>
<text x="267" y="194.7">Rev</text>
<text x="267" y="197.6">0002</text>
<text x="172.3" y="203.3">Date:</text>
<text x="187.2" y="203.3">Tuesday, May 01, 2012</text>
<text x="229.7" y="203.3">Sheet</text>
<text x="244" y="203.3">9</text>
<text x="252.6" y="203.3">of</text>
<text x="261.2" y="203.3">13</text>
</g>
<g font-size="2.6" fill="#004080">
<text x="121.8" y="58.5" transform="rotate(-90 121.8 58.5)">XI</text>
<text x="124.7" y="59.8" transform="rotate(-90 124.7 59.8)">XO</text>
<text x="113.2" y="61.3" transform="rotate(-90 113.2 61.3)">PAD</text>
<text x="116.1" y="61.8" transform="rotate(-90 116.1 61.8)">ISET</text>
<text x="119" y="65.1" transform="rotate(-90 119 65.1)">AVDDH</text>
<text x="130.4" y="64.8" transform="rotate(-90 130.4 64.8)">LDO_O</text>
<text x="139.1" y="65.2" transform="rotate(-90 139.1 65.2)">DVDDH</text>
<text x="141.9" y="64.8" transform="rotate(-90 141.9 64.8)">DVDDL</text>
<text x="144.8" y="63.5" transform="rotate(-90 144.8 63.5)">INT_N</text>
<text x="147.7" y="62.8" transform="rotate(-90 147.7 62.8)">MDIO</text>
<text x="21.6" y="67.3">A2</text>
<text x="21.6" y="70.1">K2</text>
<text x="28.4" y="70.1">P11</text>
<text x="28.4" y="67.3">P10</text>
<text x="104.8" y="67.3">AVDDH</text>
<text x="104.8" y="70.1">TXRXP_A</text>
<text x="127.6" y="70.7" transform="rotate(-90 127.6 70.7)">AVDDL_PLL</text>
<text x="133.3" y="67.9" transform="rotate(-90 133.3 67.9)">RESET_N</text>
<text x="141.2" y="70.1">RX_CLK/PHYAD2</text>
<text x="156.3" y="67.3">MDC</text>
<text x="21.6" y="75.9">P18</text>
<text x="28.4" y="75.9">P12</text>
<text x="104.8" y="73">TXRXM_A</text>
<text x="104.8" y="75.9">AVDDL</text>
<text x="138.6" y="75.9">RX_DV/CLK125_EN</text>
<text x="153" y="73">DVDDH</text>
<text x="28.4" y="78.7">P13</text>
<text x="104.8" y="78.7">TXRXP_B</text>
<text x="104.8" y="81.6">TXRXM_B</text>
<text x="145.5" y="81.6">RXD1/MODE1</text>
<text x="145.5" y="78.7">RXD0/MODE0</text>
<text x="28.4" y="87.3">P15</text>
<text x="28.4" y="84.5">P14</text>
<text x="104.8" y="84.5">TXRXP_C</text>
<text x="104.8" y="87.3">TXRXM_C</text>
<text x="136.2" y="87.2" transform="rotate(-90 136.2 87.2)">CLK125_MD0/LED_MODE</text>
<text x="153.5" y="84.5">DVDDL</text>
<text x="157" y="87.3">VSS</text>
<text x="21.6" y="90.2">P9</text>
<text x="28.4" y="96">P17</text>
<text x="28.4" y="93.1">P16</text>
<text x="104.8" y="90.2">AVDDL</text>
<text x="104.8" y="93.1">TXRXP_D</text>
<text x="104.8" y="96">TXRXM_D</text>
<text x="145.5" y="90.2">RXD2/MODE2</text>
<text x="145.5" y="93.1">RXD3/MODE3</text>
<text x="153.5" y="96">DVDDL</text>
<text x="27.1" y="101.9" transform="rotate(-90 27.1 101.9)">SHIELD</text>
<text x="29.9" y="98.8">A1</text>
<text x="29.9" y="101.7">K1</text>
<text x="104.8" y="98.8">AVDDH</text>
<text x="153.9" y="98.8">TX_EN</text>
<text x="116.1" y="107.7" transform="rotate(-90 116.1 107.7)">VSS_PS</text>
<text x="119" y="107.7" transform="rotate(-90 119 107.7)">DVDDL</text>
<text x="121.8" y="107.7" transform="rotate(-90 121.8 107.7)">LED2/PHYAD1</text>
<text x="124.7" y="107.7" transform="rotate(-90 124.7 107.7)">DVDDH</text>
<text x="127.6" y="107.7" transform="rotate(-90 127.6 107.7)">LED1/PHYADD</text>
<text x="130.4" y="107.7" transform="rotate(-90 130.4 107.7)">DVDDL</text>
<text x="133.3" y="107.7" transform="rotate(-90 133.3 107.7)">TXD0</text>
<text x="136.2" y="107.7" transform="rotate(-90 136.2 107.7)">TXD1</text>
<text x="139.1" y="107.7" transform="rotate(-90 139.1 107.7)">TXD2</text>
<text x="141.9" y="107.7" transform="rotate(-90 141.9 107.7)">TXD3</text>
<text x="144.8" y="107.7" transform="rotate(-90 144.8 107.7)">DVDDL</text>
<text x="147.7" y="107.7" transform="rotate(-90 147.7 107.7)">GTX_CLK</text>
</g>
<g font-size="2.6" fill="#f00">
<text x="49.4" y="65.5">TXRXP_A</text>
<text x="6.4" y="68.3">LED1</text>
<text x="49.4" y="68.3">TXRXM_A</text>
<text x="49.4" y="77">TXRXM_B</text>
<text x="49.4" y="74.1">TXRXP_B</text>
<text x="49.4" y="82.7">TXRXP_C</text>
<text x="49.4" y="85.6">TXRXM_C</text>
<text x="49.4" y="91.3">TXRXP_D</text>
<text x="49.4" y="94.2">TXRXM_D</text>
<text x="40.8" y="102.8">LED2</text>
<text x="120" y="125.7" transform="rotate(-90 120 125.7)">LED2</text>
<text x="125.7" y="125.7" transform="rotate(-90 125.7 125.7)">LED1</text>
</g>
<g font-size="2">
<text x="30.2" y="2.2">5</text>
<text x="84.7" y="2.2">4</text>
<text x="139.2" y="2.2">3</text>
<text x="193.8" y="2.2">2</text>
<text x="248.3" y="2.2">1</text>
<text x=".8" y="29.8">D</text>
<text x="276.3" y="29.8">D</text>
<text x=".8" y="80.1">C</text>
<text x="276.3" y="80.1">C</text>
<text x=".8" y="130.3">B</text>
<text x="276.3" y="130.3">B</text>
<text x=".8" y="180.5">A</text>
<text x="276.3" y="180.5">A</text>
<text x="30.2" y="206">5</text>
<text x="84.7" y="206">4</text>
<text x="139.2" y="206">3</text>
<text x="193.8" y="206">2</text>
<text x="248.3" y="206">1</text>
</g>
</svg>
